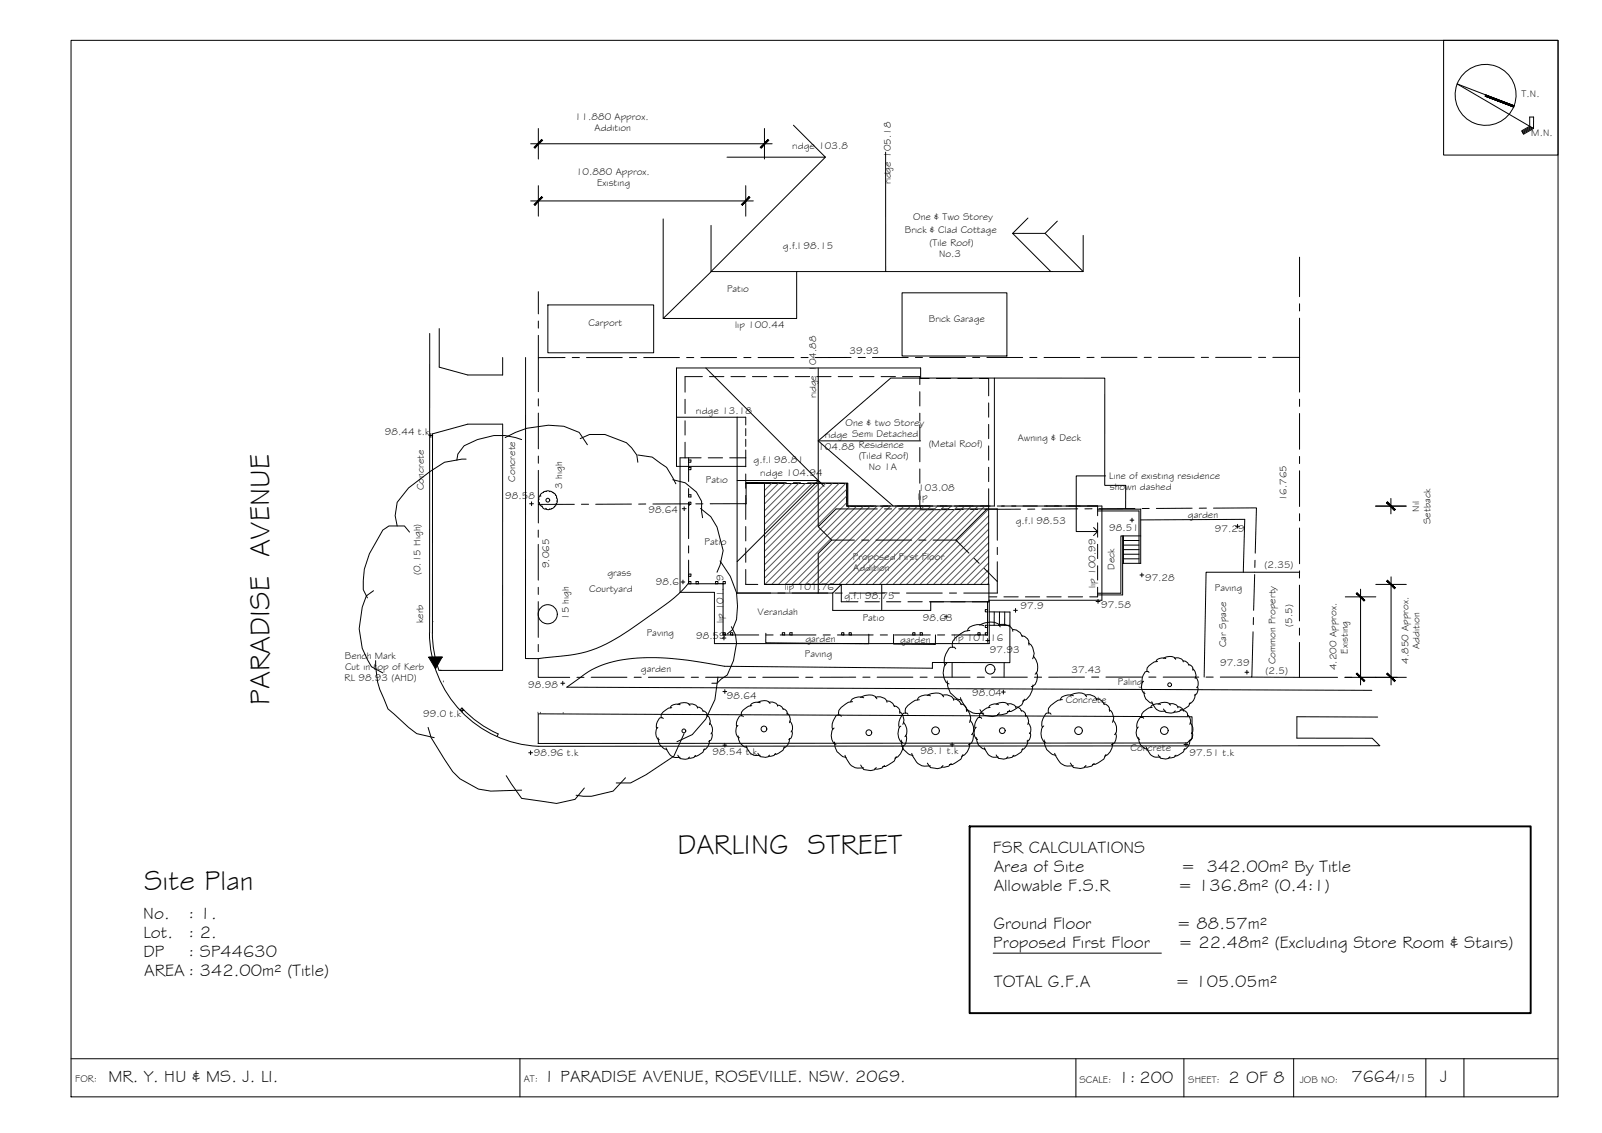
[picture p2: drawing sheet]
<svg xmlns="http://www.w3.org/2000/svg" width="420mm" height="297mm" viewBox="0 0 420 297" stroke-linecap="round" stroke-linejoin="round" font-family="sans-serif">
<!-- layer: BORDER -->
<g fill="none" stroke="#000" stroke-width=".26">
<path d="M18.6 10.6h390v277h-390zM378.6 10.6h30v30.1h-30zM389.5 25.2l7.5 2.9M397.1 27.7l-14.9-5.7 20 11.7v-3h-1v2.4l-2.1 1.2 .5 .9 2.6-1.5M401.5 33.2l-2.3 1.3M401.7 33.4l-2.4 1.3M401.9 33.5l-2.5 1.5M18.6 277.6h390M136.4 277.6v10M282.2 277.6v10M310.5 277.6v10M339.3 277.6v10"/>
<path d="M374 277.6v10M383.9 277.6v10"/>
<circle cx="389.6" cy="24.9" r="8"/>
</g>
<g fill="#000" stroke="#000" stroke-width=".26">
<path d="M389.6 24.9l7.5 2.8-.1 .3zM389.6 24.9l7.5 2.8z"/>
<path d="M389.6 24.9l-.1 .3 7.5 2.8zM389.5 25.2l7.5 2.8z"/>
</g>
<!-- layer: 0.13 -->
<g fill="none" stroke="#000" stroke-width=".26">
<path d="M132.5 114.7a22.8 22.8 0 0 1 15.4-2.9l4 1.6 2.2 3.2M136.8 115.2a15.5 15.5 0 0 0-11.6 0l-3.5 1.7-1.6 2.1-.3 1.6M152.2 115l2.4-1.1h4.1l5.6 2.2 1.4 1.3 1.3 1.9 .3 1.9M167.3 119.3l3.8 .5 3.7 2.7 2.5 4.3M107.4 139.5l-1.3-1.6h-4.1l-1.6 1.1-3.5 6.2-1.3 4-.3 5.4 1.1 2.2M122.2 120.4h-1l-4.6 .8-3.8 2.4-5.6 4.3-3 3.8-.6 3.5 .6 2.7M141.4 130.8l-.2 .5 .3 .6M141.4 131.8v.1a.88 .88 0 0 0 .8 .9M141.9 130.1a.58 .58 0 0 0-.6 .8M142.1 132.6l.4 .7 .8 .1M142.6 129.1l-.7 .4-.2 .5M143.1 133.3l.2 .3h.5l.4-.2"/>
<path d="M143.1 128.8l.6-.1 .5 .2M143.3 128.9h-.5l-.3 .2M144.1 128.9h.6l.2 .3M144.7 133.3l-.6 .2M144.9 129.1l.5 .3M145.3 129.4l.3 .2 .1 .3M145.5 132.7l-.2 .3-.7 .4M145.7 129.8l.3 .5-.1 .3M145.9 132l-.1 .5-.4 .3M146 130.4l.2 .6-.2 .4M146.1 131.3v.5l-.3 .3M176.5 125.8l3.2 .8 3 2.4 1.3 2.4v2.7l.3 1.6"/>
<path d="M183.7 133.3l2.7 2.2 1.7 2.7 1.6 6.1-.8 3.8-.8 1.9M98 154.9l-1.9 1.3-1.1 3-.8 5.6 .8 5.2 1.4 2.9 1 1.9 3 1.6M188.9 147.1a17.3 17.3 0 0 1 4.3 15.3l-1.1 2.7-1.4 1.1M98.5 173.2a23.2 23.2 0 0 0 2.2 10l1.1 2.7 5.4 4.8 2.1 1.6 4.6 1.1M188.3 177.5l-.8 5.9-2.4 5.1-3.5 4.1-4.1 1.9M191.8 164.3l1.1 2.1 .3 2.2-.8 4.6-1.7 3.8-1.6 1-1 1.1h-1.4M248.3 173.9l-.5 .4a4.7 4.7 0 0 0 .4 4.6l.7 .4M248.4 178.5a5 5 0 0 0 3.9 5.1M250.7 170.1l-.4-.4h-1a4.2 4.2 0 0 0-1.4 4.7M254.4 165.3h-.3a6.7 6.7 0 0 0-4.2 2.8v1.6M256.9 163.9a5.4 5.4 0 0 1 4.9-.4l.5 .9M258 164a3.7 3.7 0 0 0-4.2 1v.4"/>
<path d="M261.9 163.9a2.91 2.91 0 0 1 3.7 1.1v.5M265.6 165a2.93 2.93 0 0 1 2.5 1.9M267.9 166.7a2.09 2.09 0 0 1 2 2.4M269.8 168.5a3.2 3.2 0 0 1 1 4.2M270.9 179.6a4.3 4.3 0 0 1-2.7 4.2M271 172a4.1 4.1 0 0 1 .8 4.5l-.3 .3M271.8 176.3a2.98 2.98 0 0 1-1 3.7h-.3M299.9 178.6a2.16 2.16 0 0 0 .4 3.2M301.4 176.3l-.3-.2h-.5a2.57 2.57 0 0 0-.9 2.8M303.6 173.4a2.65 2.65 0 0 0-2.3 1.2l-.4 .5v1M305.1 172.6a3 3 0 0 1 2.9-.2l.3 .5M305.8 172.6h-.3a1.8 1.8 0 0 0-2.3 .9"/>
<path d="M308.1 172.6a1.71 1.71 0 0 1 2.2 .7v.2M310.3 173.3a1.7 1.7 0 0 1 1.5 1.1M311.7 174.2a1.25 1.25 0 0 1 1.2 1.5M312.8 175.4a2 2 0 0 1 .6 2.5M313.6 177.4a2.18 2.18 0 0 1 .2 2.9M112.3 190.7l.8 2.7 3.5 5.7 2.1 3.2 1.9 1.9 4.9 2.7 3.2 .5 8.1-.2M172.5 190.7a2.18 2.18 0 0 0 .4 3.2M172.6 193.5a2.92 2.92 0 0 0 2.3 3M174 188.4l-.2-.2h-.6a2.5 2.5 0 0 0-.9 2.8M174.7 196.1l.1 .4a2.94 2.94 0 0 0 3.6 2.1M176.2 185.5a2.65 2.65 0 0 0-2.3 1.2l-.4 .5v1M177.7 184.7a3 3 0 0 1 2.9-.2l.4 .5"/>
<path d="M177.8 198l.6 .9a2.08 2.08 0 0 0 2.4-.4M178.4 184.8l-.3-.1a1.8 1.8 0 0 0-2.3 .9M179.4 192.3l-2.7 6-7.3 4.8-4 2.2h-3.8M180.7 184.7a1.74 1.74 0 0 1 2.2 .7v.2M182.5 198.1a1.94 1.94 0 0 1-2 .6M182.9 185.4a1.64 1.64 0 0 1 1.5 1.1M184.3 186.3a1.28 1.28 0 0 1 1.2 1.5M184.7 196.3a3.1 3.1 0 0 1-2.6 2M185.4 187.5a1.96 1.96 0 0 1 .7 2.5M186.1 194.1a2.59 2.59 0 0 1-1.6 2.6M186.2 189.5a2.15 2.15 0 0 1 .3 2.9M186.6 192.1a1.6 1.6 0 0 1-.7 2.2"/>
<path d="M193.5 190.2a2.18 2.18 0 0 0 .4 3.2M193.6 192.9a3 3 0 0 0 2.3 3.1M195 187.9l-.2-.2h-.7a2.48 2.48 0 0 0-.8 2.8M195.7 195.6l.1 .4a2.96 2.96 0 0 0 3.6 2M197.2 185a3 3 0 0 0-2.7 1.7v1M198.7 184.2a3.1 3.1 0 0 1 2.9-.2l.4 .5M198.8 197.5l.6 .9a2.08 2.08 0 0 0 2.4-.4M199.4 184.2h-.3a1.86 1.86 0 0 0-2.3 .9M201.7 184.2a1.76 1.76 0 0 1 2.2 .7v.2M203.5 197.5a1.9 1.9 0 0 1-2 .7M203.9 184.9a1.66 1.66 0 0 1 1.5 1.1M205.3 185.8a1.24 1.24 0 0 1 1.2 1.5"/>
<path d="M205.8 195.8a3.1 3.1 0 0 1-2.7 2M206.4 187a1.96 1.96 0 0 1 .7 2.5M207.1 193.6a2.59 2.59 0 0 1-1.6 2.5M207.2 189a2.15 2.15 0 0 1 .3 2.9M207.6 191.6a1.6 1.6 0 0 1-.8 2.2M218.8 190.9a2.77 2.77 0 0 0-.4 3.6l.3 .4 .6 .3M218.9 194.5a3.9 3.9 0 0 0 3 4.1M220.6 187.8l-.2-.3h-.8a3.4 3.4 0 0 0-1.2 3.8M221.6 198l.2 .6a4.1 4.1 0 0 0 3.1 2.8l1.6-.1M223.6 184h-.2a5.3 5.3 0 0 0-3.4 2.2v1.3M225.7 182.8a4.2 4.2 0 0 1 3.9-.2l.4 .6M226.5 182.9a2.95 2.95 0 0 0-3.3 .8l-.1 .3"/>
<path d="M229.6 182.9a2.3 2.3 0 0 1 3 .9v.3M232.6 183.8a2.25 2.25 0 0 1 2 1.5M234.4 185.1a1.66 1.66 0 0 1 1.6 1.9M235.1 198.4l-.6 1.2-2.3 1.3h-.7M235.9 186.6a2.6 2.6 0 0 1 .9 3.3M236.3 190.4a2.8 2.8 0 0 0-.4 3.6l.3 .3 .6 .4M236.4 194a3.9 3.9 0 0 0 3 4.1M236.8 195.4a3.5 3.5 0 0 1-2.1 3.4M236.9 189.3a2.94 2.94 0 0 1 .4 3.8M237.5 192.8a2.13 2.13 0 0 1-1 2.9M238.2 187.3l-.3-.3h-.8a3.4 3.4 0 0 0-1.2 3.7M239.1 197.5l.2 .6a4.2 4.2 0 0 0 3.1 2.8l1.6-.1"/>
<path d="M241.1 183.5h-.2a5.4 5.4 0 0 0-3.4 2.2v1.3M243.2 182.3a4.2 4.2 0 0 1 3.8-.3l.5 .7M244 182.4a2.95 2.95 0 0 0-3.3 .8l-.1 .3M247.1 182.4a2.32 2.32 0 0 1 3 .8v.4M250.1 183.2a2.32 2.32 0 0 1 2 1.6M251.9 182.9l.2 .7 .9 1.4a3.6 3.6 0 0 0 3 2.1l2-.1M252 184.5a1.66 1.66 0 0 1 1.5 2M252.5 197.8l-.5 1.2-2.2 1.4h-.8M253.4 186a2.6 2.6 0 0 1 .9 3.4M254.3 194.9a3.4 3.4 0 0 1-2.1 3.4M254.4 188.8a2.84 2.84 0 0 1 .4 3.8M255 192.2a2.11 2.11 0 0 1-1 3"/>
<path d="M256 190.7a2.13 2.13 0 0 0 .4 3.2M256.1 193.4a2.96 2.96 0 0 0 2.3 3M257 186l1 1.5 2.3 .4 1.2-.3 .6-.7M257.5 188.4l-.2-.3h-.6a2.5 2.5 0 0 0-.9 2.8M258.2 196l.1 .4a2.95 2.95 0 0 0 3.6 2.1M259.7 185.5a3.1 3.1 0 0 0-2.7 1.7v.9M261.2 184.6a3.2 3.2 0 0 1 2.9-.2l.4 .5M261.3 197.9l.6 .9a2.04 2.04 0 0 0 2.4-.4M261.9 184.7l-.3-.1a1.86 1.86 0 0 0-2.3 .9M264.2 184.7a1.71 1.71 0 0 1 2.2 .6v.3M264.8 186.2a3.2 3.2 0 0 1-3.2 1.1M265.9 198a2.02 2.02 0 0 1-1.9 .7"/>
<path d="M266.4 185.3a1.79 1.79 0 0 1 1.5 1.2M267.8 186.3a1.28 1.28 0 0 1 1.2 1.5M268.3 196.3a3.2 3.2 0 0 1-2.7 1.9M268.7 183.3l-.7 1.5-2.8 1.7h-1M268.9 187.4a1.95 1.95 0 0 1 .6 2.5M269.6 194a2.61 2.61 0 0 1-1.6 2.6M269.7 189.5a2.18 2.18 0 0 1 .3 2.9M270.1 192.1a1.6 1.6 0 0 1-.7 2.2M273.8 190.3a2.82 2.82 0 0 0-.4 3.6l.2 .4 .6 .3M273.9 194a4 4 0 0 0 3.1 4M275.7 187.3l-.3-.4h-.8a3.3 3.3 0 0 0-1.2 3.8M276.6 197.5l.2 .5a4.2 4.2 0 0 0 3.1 2.8h1.6"/>
<path d="M278.6 183.4h-.2a5.6 5.6 0 0 0-3.4 2.3v1.2M280.7 182.3a4.2 4.2 0 0 1 3.9-.3l.4 .7M281.5 182.4a2.96 2.96 0 0 0-3.3 .8l-.1 .3M284.6 182.4a2.26 2.26 0 0 1 3 .8v.4M287.6 183.2a2.38 2.38 0 0 1 2 1.5M289.5 184.5a1.72 1.72 0 0 1 1.5 2M290.1 197.8l-.6 1.2-2.3 1.4h-.7M290.9 186a2.6 2.6 0 0 1 .9 3.4M291.8 194.9a3.5 3.5 0 0 1-2.1 3.4M291.9 188.8a2.91 2.91 0 0 1 .4 3.8M292.5 192.2a2.4 2.4 0 0 1-.7 3h-.3M298.5 190.6a2.16 2.16 0 0 0 .4 3.3"/>
<path d="M298.6 193.4a2.92 2.92 0 0 0 2.3 3M300 188.3l-.3-.2h-.5a2.5 2.5 0 0 0-.9 2.8M300 181.3a2.92 2.92 0 0 0 2.3 3.1M300.7 196l.1 .4a2.94 2.94 0 0 0 3.6 2.1M302.1 184l.1 .4a2.91 2.91 0 0 0 3.6 2.1M302.2 185.5a3.1 3.1 0 0 0-2.7 1.6v1M303.7 184.6a3 3 0 0 1 2.9-.2l.4 .5M303.8 197.9l.6 .9a2.04 2.04 0 0 0 2.4-.4M304.4 184.7l-.3-.1a1.86 1.86 0 0 0-2.3 .9M305.1 185.9l.7 .9a2.12 2.12 0 0 0 2.4-.4M306.7 184.7a1.71 1.71 0 0 1 2.2 .6v.3M308.4 198a1.9 1.9 0 0 1-1.9 .7"/>
<path d="M308.9 185.3a1.7 1.7 0 0 1 1.5 1.1M309.8 186a1.93 1.93 0 0 1-1.9 .6M310.3 186.3a1.28 1.28 0 0 1 1.2 1.5M310.8 196.3a3.1 3.1 0 0 1-2.7 1.9M311.4 187.4a2 2 0 0 1 .6 2.5M312.1 194a2.61 2.61 0 0 1-1.6 2.6M312.2 184.2a3.1 3.1 0 0 1-2.7 2M312.2 189.5a2.11 2.11 0 0 1 .2 2.8M312.6 192a1.6 1.6 0 0 1-.7 2.3M313.5 182a2.61 2.61 0 0 1-1.6 2.5M314 180a1.6 1.6 0 0 1-.7 2.2M132.8 203.4l4 5.9 9.2 1.3 4.8-1 2.5-3"/>
<path d="M164 203.9l-3.2 3.5-5.7 1.4h-2.1l-1.9-.3M225.7 200.6l.8 1.2 1.9 .2 .9-.2 .5-.6M232 200.7a2.5 2.5 0 0 1-2.6 .9M243.2 200.1l.8 1.1 1.9 .3 .9-.2 .5-.6M249.5 200.2a2.5 2.5 0 0 1-2.6 .9M280.7 200l.8 1.2 1.9 .3 .9-.2 .5-.6M287 200.1a2.52 2.52 0 0 1-2.6 1"/>
<circle cx="143.7" cy="131.1" r=".5"/>
<circle cx="143.7" cy="161" r="2.51"/>
<circle cx="259.7" cy="175.5" r="1.26"/>
<circle cx="306.8" cy="179.5" r=".5"/>
<circle cx="179.4" cy="191.6" r=".5"/>
<circle cx="200.4" cy="191.1" r=".75"/>
<circle cx="227.9" cy="192.1" r=".75"/>
<circle cx="245.4" cy="191.6" r="1.01"/>
<circle cx="262.9" cy="191.6" r=".75"/>
<circle cx="282.9" cy="191.6" r="1.01"/>
<circle cx="305.4" cy="191.5" r="1.01"/>
</g>
<!-- layer: HATCH -->
<g fill="none" stroke="#545454" stroke-width=".26">
<path d="M200.6 126.8h-.1M202.4 126.8l-1.9 1.8M204.1 126.8l-3.6 3.6M205.9 126.8l-5.4 5.3M207.7 126.8l-7.2 7.1M209.4 126.8l-8.9 8.9M211.2 126.8l-10.7 10.6M213 126.8l-12.5 12.4M214.7 126.8l-14.2 14.2M216.5 126.8l-16 15.9M218.3 126.8l-17.8 17.7M220 126.8l-19.5 19.5"/>
<path d="M221.8 126.8l-21.3 21.3M222.1 128.2l-21.6 21.6M222.1 130l-21.6 21.6M222.1 131.8l-21.5 21.4M223 132.7l-20.6 20.5M224.7 132.7l-20.5 20.5M226.5 132.7l-20.6 20.5M228.2 132.7l-20.5 20.5M230 132.7l-20.5 20.5M231.8 132.7l-20.6 20.5M233.6 132.7l-20.6 20.5M235.3 132.7l-20.5 20.5"/>
<path d="M237.1 132.7l-20.6 20.5M238.9 132.7l-20.6 20.5M240.6 132.7l-20.5 20.5M242.4 132.7l-20.6 20.5M244.2 132.7l-20.6 20.5M245.9 132.7l-20.5 20.5M247.7 132.7l-20.6 20.5M249.5 132.7l-20.6 20.5M251.2 132.7l-20.5 20.5M253 132.7l-20.6 20.5M254.8 132.7l-20.6 20.5M256.5 132.7l-20.5 20.5"/>
<path d="M258.3 132.7l-20.5 20.5M259.3 133.4l-19.8 19.8M259.3 135.2l-18 18M259.3 137l-16.2 16.2M259.3 138.7l-14.5 14.5M259.3 140.5l-12.7 12.7M259.3 142.3l-10.9 10.9M259.3 144.1l-9.2 9.1M259.3 145.8l-7.4 7.4M259.3 147.6l-5.6 5.6M259.3 149.3l-3.9 3.9M259.3 151.1l-2.1 2.1"/>
<path d="M259.3 152.9l-.3 .3M113.5 163h.1M115.5 175.7l.3 .1M116.3 178.8h.1M141.1 187h.1M141.7 187h.1M147.7 187h.1"/>
</g>
<!-- layer: BOUNDARY -->
<g fill="none" stroke="#000" stroke-width=".26">
<path d="M141.2 76.5v5.8M340.8 67.4v10.4M340.8 79.6v1.9M141.2 84.2v1.8M141.2 87.9v5.9M148.2 93.7l-7 .1v8.9M150.1 93.7h1.9M153.8 93.7h9.4M165.1 93.7h1.8M168.8 93.7h9.4M180.1 93.7h1.9M183.8 93.7h9.4"/>
<path d="M195.1 93.7h1.9M198.8 93.7h9.4M210.1 93.7h1.8M223.2 93.7h-9.4M225.1 93.7h1.9M228.8 93.7h9.4M240.1 93.7h1.8M243.8 93.7h9.4M255.1 93.7h1.8M258.8 93.7h9.4M270.1 93.7h1.9M273.8 93.7h9.4"/>
<path d="M286.9 93.7h-1.8M288.8 93.7h9.4M300.1 93.7h1.8M303.8 93.7h9.4M315.1 93.7h1.9M318.8 93.7h9.4M330.1 93.7h1.8M333.8 93.7h7M340.8 83.4v19.4M141.2 104.6v1.8M141.2 108.3v9.4M141.2 119.6v1.8"/>
<path d="M340.8 104.7v1.8M340.8 108.4v9.4M340.8 119.7v1.8M141.2 139v1.9M141.2 123.3v8.9M150.6 132.2h-9.4v4.9M152.5 132.2h1.9M165.6 132.2h-9.4M169.4 132.1l-1.9 .1M180.6 132.1h-9.4M182.5 132.1h1.9M195.6 126.8h10.4"/>
<path d="M206.2 126.5h-10.5v5.6h-9.4M207.9 126.8h1.9M208.1 126.5l1.9 .1M211.7 126.8h10.4v5.9h7.6M211.8 126.6l10.6 .1v6.1l6.7-.1M230.9 132.7h1.9M231.5 132.7h1.9M234.7 132.7l6.7-.1v1h11.3M235.3 132.7h9.4M246.6 132.7h1.8M250.3 132.7h9.4M254.5 133.6h1.9"/>
<path d="M261.6 132.7h1.8M265.3 132.7h9.4M267.7 133.5h-9.4M271.4 133.5h-1.9M276.5 132.7h1.9M280.3 132.7h7.6M282.6 133.4l-9.3 .1M286.4 133.4h-1.9M297.7 133.3l-9.4 .1M301.4 133.3h-1.9M312.7 133.2l-9.4 .1M316.4 133.2h-1.9"/>
<path d="M318.3 133.2h11.2l-.3 11.8M340.8 123.4v9.4M340.8 134.7v1.8M340.8 138.4v9.4M141.2 142.7v9.4M141.2 154v1.8M141.2 157.7v9.4M329.1 150h11.7M329.1 150.6l-.3 9.4M329.1 146.9v1.9M340.8 153.4v9.4M340.8 149.7v1.8"/>
<path d="M141.2 172.7v4.9h8.2M141.2 169v1.9M151.3 177.6h1.9M155.1 177.6h9.3M166.3 177.6h1.9M170.1 177.6h9.3M181.3 177.6h1.9M185 177.6h9.4M196.3 177.6h1.9M200.1 177.6h9.3M211.3 177.6h1.9M224.4 177.5l-9.3 .1"/>
<path d="M226.3 177.5h1.9M230 177.5h9.4M241.3 177.5h1.9M245.1 177.5h9.3M256.3 177.5h1.9M260.1 177.5h9.3M271.3 177.5h1.9M284.4 177.5h-9.4M286.3 177.5h1.9M290.1 177.5h9.3M301.3 177.5h1.9M305.1 177.5h9.3"/>
<path d="M316.3 177.5h1.9M328.3 177.5l22.5 .1M328.6 165.6l-.3 11.9h-8.3M328.7 161.9v1.9M340.8 164.7v1.8M340.8 168.4v9.1M352.7 177.6h1.8M356.4 177.6h10"/>
</g>
<!-- layer: TEXT1 -->
<path d="M180.7 131.9v.6M141.2 194.9h.1M312.6 193.5l-1.2 1.3" fill="none" stroke="#000" stroke-width=".26"/>
<!-- layer: EXISTING -->
<g fill="none" stroke="#000" stroke-width=".26">
<path d="M236.6 76.8h27.5v16.5h-27.5zM112.7 87.4l-.1 78.5a29.8 29.8 0 0 0 28.6 29.7l220.7-.1-2-2h-19.8v-5.6l21.2 .1M115.2 86.1v10.2l7.5 2h9.1v-4.6M137.8 93.7v78.9l3.4 .1a70.4 70.4 0 0 0 13.9-2.2 46.8 46.8 0 0 0 12.3-6.9l4.8-3.4a32.1 32.1 0 0 0 8.4-7.4M184.2 98.7h-4.5v4.1M186.1 98.7h3.8M191.7 98.7h3.8M197.3 98.7h3.8M203 98.7h3.7M208.6 98.7h3.8M214.2 98.7h3.8M219.8 98.7h3.8"/>
<path d="M225.5 98.7h3.7M231.1 98.7h3.8M236.7 98.7h4.5v2.1M241.2 99.2h2.5M245.6 99.2h3.8M251.2 99.2h3.8M256.8 99.2h2.5v4.6M179.7 115.9v4.1h4.2M179.7 104.7v3.7M179.7 110.3v3.8M241.2 102.7v3.7M241.2 108.3v2.1"/>
<path d="M241.2 111.4v4.1M241.2 117.3v3.8M259.3 105.6v3.8M259.3 111.3v3.7M259.3 116.9v3.7M180.6 131.6h.6v.6h-.6zM180.6 129.7h.6v.6h-.6zM180.6 122.5h.6v.6h-.6zM180.6 120.6h.6v.6h-.6M180.6 120v6.2M180.6 128.1v1.9M180.6 131.8v9.4"/>
<path d="M185.7 120h3.8M191.4 120h4.2v2.4M195.6 124.3v3.7M195.6 129.9v6.3M195.6 138v3.8M195.6 126.8h3.9M201.3 126.8h3.8M207 126.8h3.7M212.6 126.8h3.8M218.2 126.8h3.9v5.3M241.2 123v3.7M241.2 128.6v4.1h2.7"/>
<path d="M245.8 132.7h3.8M251.4 132.7h3.8M257.1 132.7h3.7M259.3 122.5v3.8M259.3 128.1v4.6M262.7 132.7h3.7M268.3 132.7h3.8M273.9 132.7h3.8M279.6 132.7h3.7M285.2 132.7h2.7v2.5M287.9 137.1v3.7M287.9 133.5h11.3v14.2h-4.8"/>
<path d="M287.9 134h10.8v13.7M299.2 136.3l27.3-.1-.4 13.8M180.6 152.5h.6v.5M180.6 150.5h.6v.6h-.6zM180.6 143.1v1.9M180.6 146.8v6.2h9.1M182.5 153v-.5h.7v.5M187.7 152.5h.6v.5h-.6zM189.6 152.5h.6v.5h-.6zM189.6 153v13.5h9.4M195.6 143.7v3.7M195.6 149.3v3.9h3.1"/>
<path d="M200.6 153.2h3.8M206.2 153.2h3.8M211.9 153.2h3.7M217.5 153.2h3.1v4.6h4.4M226.9 157.8h3.7M232.5 157.8h3.7M238.1 157.8h3.8M243.8 157.8h3.7M249.4 157.8h3.7M258.4 159.8h.6v.6h-.6zM259 157.8v8.7M259.4 156.5h2"/>
<path d="M259.4 153.2v4.6h-4.4M263.3 156.5h3.7M268.9 156.5h3.8M274.6 156.5h3.7M280.2 156.5h3.7M287.9 154v2.5h-2.1M287.9 142.7v3.7M287.9 148.3v3.8M294.4 140.5v15.5h-6.5M294.6 140.5v7.2M294.6 141.7h4.1M294.6 142.9h4.1"/>
<path d="M294.6 144.1h4.1M294.6 145.3h4.1M294.6 146.5h4.1M299.2 140.5h-5.2v15h-6.1M329.1 150h-12.8l-.5 27.5M113.4 165.9a29.1 29.1 0 0 0 1.7 9.8M113.4 165.9v-52.2l9.3-2.5h9.1v64.6h-16.6M189.6 165.9h.6v.6h-.6zM191.6 165.9h.6v.6h-.6zM200.9 166l-.1 2.5 27 .3 .1-2.5M200.9 166.5h1.9M204.6 166.5h9.4"/>
<path d="M205.2 165.9h.6v.6h-.6zM207.1 165.9h.6v.6h-.6zM215.9 166.5h1.8M219.6 166.5h9.4M220.7 165.9h.6v.6h-.6zM222.7 165.9h.6v.6h-.6zM230.9 166.5h1.9M234.4 166.3l-.1 2.5 11 .1v-2.5M234.6 166.5h9.4M239.4 166.5v-.6h.6v.6M241.3 166.5v-.6h.6v.6M245.9 166.5h1.9"/>
<path d="M249.6 166.5h9.4M249.7 173.7v3.8M256.5 165.9h.6v.6h-.6zM258.4 165.9h.6v.6h-.6zM258.4 163.9h.6v.6h-.6zM259.4 160.4l5.5 .1v3.4h-5.5M260.8 160.4l-.1 3.5M262.1 160.4v3.5M263.4 173.7l-.1 3.8M263.5 160.5v3.4M264.9 163.9v9.8h-20.4v1.5l-54.5-.5a87.7 87.7 0 0 0-21.6-2.2 26.6 26.6 0 0 0-16.1 5.1l-3.6 2.6 211.1 .8M120.6 186.1l.5-.5a29.1 29.1 0 0 0 9.5 6.8"/>
<path d="M130.7 192.4l-.3 .7M312.6 193.5v-5.6l-171.4-.8v7.8l170.2-.1"/>
</g>
<!-- layer: TEXT -->
<path d="M112.4 172.3h3.5zM112.4 172.3l1.8 3 1.7-3z" fill="#000" stroke="#000" stroke-width=".26"/>
<!-- layer: ROOFPLAN EXIST. -->
<g fill="none" stroke="#000" stroke-width=".26">
<path d="M208.1 32.8l8.4 8.4h-25.8M232.3 39.9v31.3M173.9 57.4v26.1h35v-12.3M186.5 59.1v12.1h97.6v-9.5M216.5 41.2l-30 30M269.6 57.2l-4 4M277.3 58l-3.2 3.2M143.7 79.9h27.7v12.6h-27.7zM186.5 71.2l-12.6 12.3M275.6 71.2l-10-10h8.5l10 10M185.1 96.5l30.3 30.3M214.6 96.5v29.5h-21.3"/>
<path d="M241.5 99.1h19.3v33.6M241.5 99.1h-7.9l-19 16.5 19.7 17.1M241.5 99.1v-2.6h-64.1v25.8h18.2M260.8 99.1h29l-.1 28.1h5.5v6.1M177.4 109.4h18.2v2M193.3 109.4v46.1h25.1M195.6 112.4v1.8M195.6 115.2v1.8M195.6 118v2M214.6 115.6h26.9M179.7 120h-1.3v35.3h9v13.4h72v-11.3M274.5 132.7h14.5v24.7h-29.6"/>
<path d="M218.4 155.5v4.5h25.7v-2.2h15.3M220.6 153.2l-2.2 2.3M231.3 153.2v6.8"/>
</g>
<!-- layer: HGTS_11 -->
<g fill="none" stroke="#000" stroke-width=".26">
<path d="M112.5 114.2h1M113 113.7v1M138.9 132.1h1M139.4 131.6v1M178.9 133.4h1M179.4 132.9v1M296.4 136.4h1M296.9 135.9v1M324.1 138h1M324.6 137.5v1M178.6 152.6h1M179.1 152.1v1"/>
<path d="M266.3 159.5v1M287.5 157.7h1M288 157.2v1M299 150.7h1M299.5 150.3v.9M147.1 179.1h1M147.6 178.6v1M189.4 167.3h1M189.9 166.8v1M247.7 161.7h1M248.1 161.2v1M258.6 167.9h1"/>
<path d="M259 167.4v1M265.8 160h1M326.5 176.2h1M327 175.7v1M120.7 186.2h1M121.2 185.7v1M138.7 197.4h1M139.2 196.9v1M189.6 195.4h1M189.6 181.3h1M190.1 180.8v1M190.1 194.9v1"/>
<path d="M249.2 195.3h1M249.7 194.8v1M262.7 181.4h1M263.2 180.9v1M310.5 195.2h1M311 194.7v1"/>
</g>
<!-- layer: TEXT -->
<path d="M287.9 139.4l-1.1 1M290 124.8h-7.7v14.6h5.6l-1.1-1.1M260.5 249.9h44.1" fill="none" stroke="#000" stroke-width=".26"/>
<!-- layer: DIMENSION -->
<g fill="none" stroke="#000" stroke-width=".26">
<path d="M139.2 37.7h63.3M141.2 33.7v8M200.5 33.7v8M139.2 52.7h58.4M141.2 48.7v8M195.6 48.7v8M360.8 132.7h8M364.8 130.7v4M352.8 156.5h8M356.8 154.5v25.1M360.8 153.2h8M364.8 151.2v28.4"/>
<path d="M352.8 177.6h16"/>
</g>
<!-- layer: 0 -->
<g fill="#000" stroke="#000" stroke-width=".26">
<path d="M142.1 36.6l-1.8 2.2 2-2zM140.1 38.6l2-2-1.8 2.2z"/>
<path d="M201.4 36.6l-2 2 .2 .2zM201.4 36.6l.2 .2-2 2z"/>
<path d="M142.1 51.6l-1.8 2.2 2-2zM140.1 53.6l2-2-1.8 2.2z"/>
<path d="M194.5 53.6l.2 .2 1.8-2.2zM196.5 51.6l.2 .2-2 2z"/>
<path d="M363.9 131.6l-.2 .2 2.2 1.8zM363.7 131.8l2.2 1.8-.2 .2z"/>
<path d="M363.7 131.8l2 2 .2-.2zM363.7 131.8l.2-.2 2 2z"/>
<path d="M355.7 155.6l2 2 .2-.2zM355.7 155.6l.2-.2 2 2z"/>
<path d="M363.7 152.3l2 2 .2-.2zM363.9 152.1l2 2-2.2-1.8z"/>
<path d="M355.9 176.5l-.2 .2 2.2 1.8zM355.7 176.7l2.2 1.8-.2 .2z"/>
<path d="M363.9 176.5l-.2 .2 2.2 1.8zM363.7 176.7l2.2 1.8-.2 .2z"/>
</g>
<!-- layer: NEWWORK -->
<path d="M200.5 126.8h21.6v5.9h37.2v20.5h-58.8z" fill="none" stroke="#000" stroke-width=".26"/>
<!-- layer: ROOFPLAN NEW -->
<g fill="none" stroke="#000" stroke-width=".26">
<path d="M214.6 126v12.1l3.5 3.5-3.5 3.5v10.4M214.6 126l-21.3 21.2M214.6 126l1.5 1.5M230.1 133.4h-10.8l-4.7 4.7M232 133.4h1.9M235.7 133.4h9.4M247 133.4h1.8M250.7 133.4h10.9v8.2M258.9 133.4l-8.2 8.2M193.3 155.5h8.8M204 155.5h1.9M207.8 155.5h9.3"/>
<path d="M218.1 141.6h6M219 155.5h1.9M222.7 155.5h9.4M226 141.6h1.8M229.7 141.6h9.4M234 155.5h1.9M237.8 155.5h9.3M241 141.6h1.9M244.7 141.6h6M249 155.5h1.9M250.7 141.6l3.4 3.4M255.5 146.4l1.3 1.3"/>
<path d="M258.1 149l3.5 3.5M261.6 143.5v1.9M261.6 147.3v8.2h-8.8"/>
</g>
<!-- layer: TEXT -->
<path d="M254.3 216.7h147.2v48.9h-147.2z" fill="none" stroke="#000" stroke-width=".51"/>
<g font-size="7.5">
<text x="70.7" y="184.7" transform="rotate(-90 70.7 184.7)">PARADISE AVENUE</text>
<text x="177.7" y="223.8">DARLING STREET</text>
<text x="37.8" y="233.3">Site Plan</text>
</g>
<g font-size="4.5">
<text x="260.4" y="223.5">FSR CALCULATIONS</text>
<text x="260.6" y="228.6">Area of Site</text>
<text x="260.6" y="233.6">Allowable F.S.R</text>
<text x="309" y="233.6">= 136.8m² (0.4:1)</text>
<text x="309.8" y="228.6">= 342.00m² By Title</text>
<text x="37.6" y="240.8">No.</text>
<text x="37.6" y="245.8">Lot.</text>
<text x="49.4" y="240.8">: 1.</text>
<text x="49.4" y="245.8">: 2.</text>
<text x="260.5" y="243.6">Ground Floor</text>
<text x="308.6" y="243.6">= 88.57m²</text>
<text x="37.6" y="250.9">DP</text>
<text x="49.4" y="250.9">: SP44630</text>
<text x="260.5" y="248.7">Proposed First Floor</text>
<text x="309.1" y="248.7">= 22.48m² (Excluding Store Room &amp; Stairs)</text>
<text x="37.8" y="255.9">AREA : 342.00m² (Title)</text>
<text x="260.8" y="258.7">TOTAL G.F.A</text>
<text x="308.3" y="258.7">= 105.05m²</text>
<text x="28.4" y="283.6">MR. Y. HU &amp; MS. J. LI.</text>
<text x="142.6" y="283.6">1 PARADISE AVENUE, ROSEVILLE. NSW. 2069.</text>
<text x="293.4" y="283.9">1: 200</text>
<text x="322.2" y="283.9">2 OF 8</text>
<text x="354.4" y="283.8">7664</text>
<text x="377.7" y="283.8">J</text>
</g>
<text font-size="3.2" x="366.2" y="283.8">/15</text>
<g font-size="2.6">
<text x="399.1" y="25.4">T.N.</text>
<text x="150.8" y="31.4">11.880 Approx.</text>
<text x="155.9" y="34.3">Addition</text>
<text x="401.6" y="35.6">M.N.</text>
<text x="207.8" y="39.1">ridge 103.8</text>
<text x="151.1" y="45.8">10.880 Approx.</text>
<text x="156.7" y="48.7">Existing</text>
<text x="233.6" y="48.3" transform="rotate(-90 233.6 48.3)">ridge 105.18</text>
<text x="239.5" y="57.7">One &amp; Two Storey</text>
<text x="205.3" y="65.2">g.f.l 98.15</text>
<text x="237.3" y="61.1">Brick &amp; Clad Cottage</text>
<text x="243.8" y="64.5">(Tile Roof)</text>
<text x="246.3" y="67.5">No.3</text>
<text x="190.7" y="76.6">Patio</text>
<text x="154.4" y="85.4">Carport</text>
<text x="192.8" y="85.9">lip 100.44</text>
<text x="243.6" y="84.4">Brick Garage</text>
<text x="222.8" y="92.9">39.93</text>
<text x="214" y="104.4" transform="rotate(-90 214 104.4)">ridge 104.88</text>
<text x="182.5" y="108.5">ridge 13.18</text>
<text x="221.8" y="111.6">One &amp; two Storey</text>
<text x="100.9" y="114">98.44 t.k</text>
<text x="214.6" y="117.9">104.88 Residence</text>
<text x="216.3" y="114.8">ridge Semi Detached</text>
<text x="243.6" y="117.3">(Metal Roof)</text>
<text x="266.9" y="115.7">Awning &amp; Deck</text>
<text x="197.6" y="121.3">g.f.l 98.81</text>
<text x="199.4" y="124.7">ridge 104.94</text>
<text x="225.2" y="120.4">(Tiled Roof)</text>
<text x="227.8" y="123.3">No 1A</text>
<text x="290.9" y="125.5">Line of existing residence</text>
<text x="111.1" y="128.5" transform="rotate(-90 111.1 128.5)">Concrete</text>
<text x="132.5" y="130.7">98.58</text>
<text x="135.1" y="126.3" transform="rotate(-90 135.1 126.3)">Concrete</text>
<text x="147.4" y="128.2" transform="rotate(-90 147.4 128.2)">3 high</text>
<text x="185.2" y="126.6">Patio</text>
<text x="240.7" y="131">lip</text>
<text x="240.8" y="128.8">103.08</text>
<text x="291" y="128.4">shown dashed</text>
<text x="337.4" y="131.5" transform="rotate(-90 337.4 131.5)">16.765</text>
<text x="170.1" y="134.6">98.64</text>
<text x="266.4" y="137.4">g.f.l 98.53</text>
<text x="311.5" y="135.7">garden</text>
<text x="372.2" y="134.1" transform="rotate(-90 372.2 134.1)">Nil</text>
<text x="375.1" y="137.4" transform="rotate(-90 375.1 137.4)">Setback</text>
<text x="184.8" y="142.9">Patio</text>
<text x="290.9" y="139.1">98.51</text>
<text x="318.7" y="139.4">97.29</text>
<text x="144" y="149" transform="rotate(-90 144 149)">9.065</text>
<text x="223.7" y="146.9">Proposed First Floor</text>
<text x="223.8" y="149.8">Addition</text>
<text x="292.3" y="149.4" transform="rotate(-90 292.3 149.4)">Deck</text>
<text x="331.7" y="149">(2.35)</text>
<text x="110.3" y="150.8" transform="rotate(-90 110.3 150.8)">(0.15 High)</text>
<text x="154.5" y="155.3">Courtyard</text>
<text x="159.3" y="151">grass</text>
<text x="172" y="153.4">98.6</text>
<text x="205.8" y="154.6">lip 101.76</text>
<text x="287.3" y="154.1" transform="rotate(-90 287.3 154.1)">lip 100.99</text>
<text x="300.3" y="152.4">97.28</text>
<text x="318.6" y="154.8">Paving</text>
<text x="198.7" y="161.3">Verandah</text>
<text x="221.5" y="157">g.f.l 98.75</text>
<text x="267.6" y="159.8">97.9</text>
<text x="288.8" y="159.3">97.58</text>
<text x="111" y="163.4" transform="rotate(-90 111 163.4)">kerb</text>
<text x="149.2" y="162.6" transform="rotate(-90 149.2 162.6)">15 high</text>
<text x="169.6" y="166.7">Paving</text>
<text x="182.6" y="167.5">98.59</text>
<text x="189.7" y="163.4" transform="rotate(-90 189.7 163.4)">lip 101.19</text>
<text x="226.3" y="162.7">Patio</text>
<text x="242" y="162.8">98.63</text>
<text x="338.9" y="164.3" transform="rotate(-90 338.9 164.3)">(5.5)</text>
<text x="90.5" y="172.7">Bench Mark</text>
<text x="211.1" y="172.4">Paving</text>
<text x="211.2" y="168.2">garden</text>
<text x="236.1" y="168.5">garden</text>
<text x="250.2" y="168.1">lip 101.16</text>
<text x="259.6" y="171.1">97.93</text>
<text x="321.5" y="169.7" transform="rotate(-90 321.5 169.7)">Car Space</text>
<text x="353.5" y="171.3" transform="rotate(-90 353.5 171.3)">Existing</text>
<text x="372.3" y="170.1" transform="rotate(-90 372.3 170.1)">Addition</text>
<text x="90.4" y="178.5">RL 98.93 (AHD)</text>
<text x="90.5" y="175.6">Cut in top of Kerb</text>
<text x="168.1" y="176.2">garden</text>
<text x="281" y="176.5">37.43</text>
<text x="293.2" y="179.7">Paling</text>
<text x="320" y="174.6">97.39</text>
<text x="331.9" y="176.7">(2.5)</text>
<text x="334.5" y="174.2" transform="rotate(-90 334.5 174.2)">Common Property</text>
<text x="350.5" y="175.7" transform="rotate(-90 350.5 175.7)">4.200 Approx.</text>
<text x="369.4" y="174.1" transform="rotate(-90 369.4 174.1)">4.850 Approx.</text>
<text x="138.6" y="180.3">98.98</text>
<text x="190.6" y="183.3">98.64</text>
<text x="255" y="182.5">98.04</text>
<text x="279.5" y="184.4">Concrete</text>
<text x="111" y="187.9">99.0 t.k</text>
<text x="186.9" y="197.9">98.54 t.k</text>
<text x="241.4" y="197.6">98.1 t.k</text>
<text x="296.5" y="196.8">Concrete</text>
<text x="140" y="198.3">98.96 t.k</text>
<text x="312" y="198.1">97.51 t.k</text>
<text x="19.8" y="283.8">FOR:</text>
<text x="137.4" y="283.6">AT:</text>
<text x="283.1" y="283.9">SCALE:</text>
<text x="311.6" y="283.9">SHEET:</text>
<text x="340.9" y="283.9">JOB NO:</text>
</g>
</svg>
